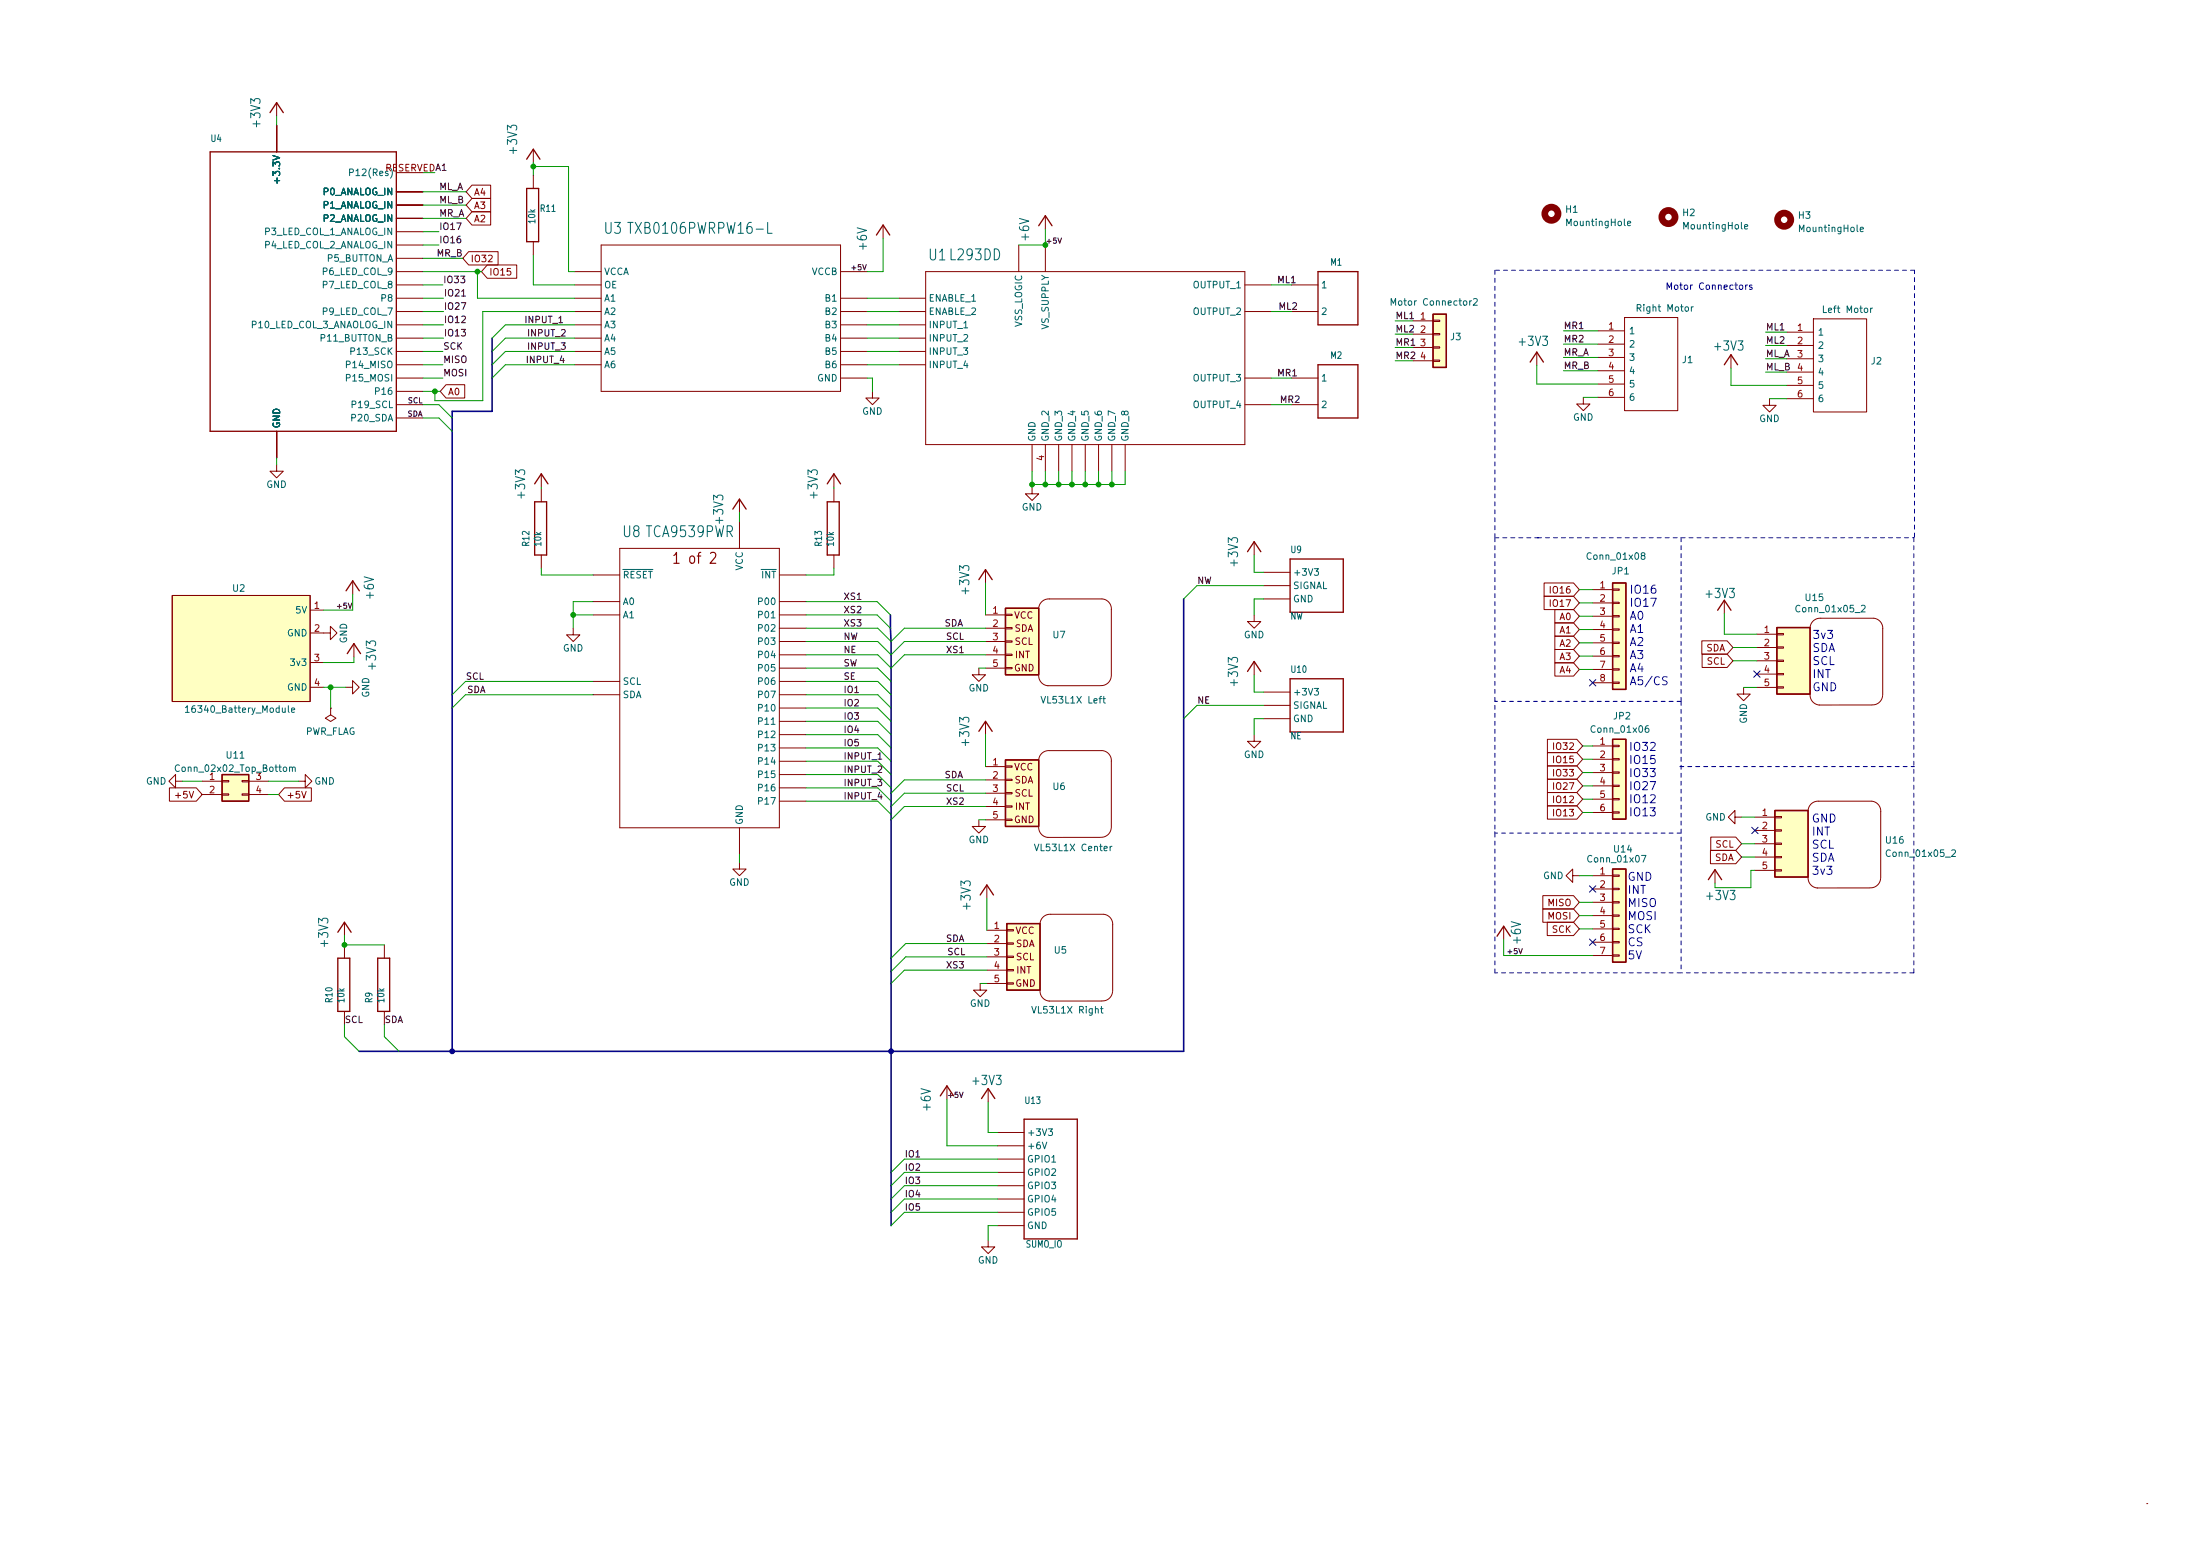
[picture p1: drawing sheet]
<svg xmlns="http://www.w3.org/2000/svg" width="420mm" height="297mm" viewBox="0 0 420 297" stroke-linecap="round" stroke-linejoin="round" font-family="sans-serif">
<g fill="none" stroke="#840000" stroke-width=".19">
<path d="M52.8 19.6v2.5M52.8 23.9v5.1M75.7 36.6h5.1M75.7 39.2h5.1M75.8 33h5.1M90.1 35.3h3.6v2.6h-3.6l-1.1-1.3zM90.1 37.9h3.6v2.5h-3.6l-1.1-1.2zM101.9 28.5v2.5M101.9 33.4v2.6M75.7 54.4h5.1M75.7 59.5h5.1M75.7 46.8h5.1"/>
<path d="M75.7 56.9h5.1M75.7 51.9h5.1M75.7 41.7h5.1M75.7 44.2h5.1M75.7 49.3h5.1M89.5 48h5.6v2.6h-5.6l-1.1-1.3zM90.1 40.4h3.6v2.6h-3.6l-1.1-1.3zM93.1 50.6h5.6v2.5h-5.6l-1.2-1.2zM101.9 46.1v2.6M109.7 54.4h5.1M109.7 59.5h5.1M109.7 56.9h5.1"/>
<path d="M109.7 51.9h5.1M114.8 46.8h45.7v27.9h-45.7zM160.5 59.5h5.1M160.5 56.9h5.1M160.5 51.9h5.1M168.7 43v2.5M171.7 59.5h5.1M171.7 56.9h5.1M176.8 51.9h60.9v33h-60.9zM194.6 46.8v5.1M199.6 41.2v2.5M199.6 46.8v5.1"/>
<path d="M237.7 54.4h5.1M237.7 59.5h5.1M246.6 54.4h5.1M246.6 59.5h5.1M75.7 72.2h5.1M75.7 77.3h5.1M75.7 74.7h5.1M75.7 69.6h5.1M75.7 67.1h5.1M75.7 64.6h5.1M75.7 62h5.1M75.7 79.8h5.1"/>
<path d="M85.2 73.4h3.6v2.6h-3.6l-1.1-1.3zM109.7 69.6h5.1M109.7 67.1h5.1M109.7 64.6h5.1M109.7 62h5.1M160.5 72.2h5.1M160.5 69.6h5.1M160.5 67.1h5.1M160.5 64.6h5.1M160.5 62h5.1M166.6 74.7v1.3h1.3l-1.3 1.3-1.2-1.3h1.2M171.7 69.6h5.1"/>
<path d="M171.7 67.1h5.1M171.7 64.6h5.1M171.7 62h5.1M237.7 72.2h5.1M237.7 77.3h5.1M246.6 72.2h5.1M246.6 77.3h5.1M269.9 61.3h3.8M269.9 63.8h3.8M269.9 66.3h3.8M269.9 68.9h3.8M273.7 68.7h1.3v.3h-1.3z"/>
<path d="M273.7 66.2h1.3v.3h-1.3zM273.7 63.7h1.3v.2h-1.3zM273.7 61.1h1.3v.3h-1.3zM293.5 67.2v2.6M302.4 75.9v1.2h1.3l-1.3 1.3-1.3-1.3h1.3M305.2 63.2h5.1M305.2 65.7h5.1M305.2 68.2h5.1M305.2 70.8h5.1M305.2 73.3h5.1M305.2 75.9h5.1M310.3 60.6h10.1v17.8h-10.1z"/>
<path d="M330.6 67.7v2.6M337.9 76.1v1.3h1.3l-1.3 1.2-1.2-1.2h1.2M341.2 63.4h5.1M341.2 65.9h5.1M341.2 68.5h5.1M341.2 71h5.1M341.2 73.6h5.1M341.2 76.1h5.1M346.3 60.9h10.2v17.7h-10.2zM52.8 88.7v1.3h1.3l-1.3 1.2-1.2-1.2h1.2M52.8 82.3v5.1M103.4 90.5v2.5"/>
<path d="M103.4 93.3v2.5M141.2 95.3v2.5M141.2 99.6v5.1M159.3 90.5v2.5M159.3 93.3v2.5M197.1 93v1.3h1.3l-1.3 1.2-1.3-1.2h1.3M197.1 84.9v5.1M199.6 84.9v5.1M202.2 84.9v5.1M204.7 84.9v5.1M207.3 84.9v5.1M209.8 84.9v5.1"/>
<path d="M212.3 84.9v5.1M214.9 84.9v5.1M32.9 113.7h26.3v20.2h-26.3zM59.3 116.5h2.5M67.4 110.9v2.5M103.4 106v2.5M109.5 119.9v1.3h1.2l-1.2 1.3-1.3-1.3h1.3M113.3 117.4h5.1M113.3 109.8h5.1M113.3 114.8h5.1M118.4 104.7h30.4v53.3h-30.4zM148.8 117.4h5.1"/>
<path d="M148.8 119.9h5.1M148.8 109.8h5.1M148.8 114.8h5.1M159.3 106v2.5M188.2 108.7v2.6M188.2 117.4h3.8M188.2 119.9h3.8M192 119.8h1.3v.3h-1.3zM192 117.3h1.3v.2h-1.3zM198.4 116.1a1.91 1.91 0 0 1 2-1.8h10a1.9 1.9 0 0 1 1.8 2.1M212.2 116.3v12.7M239.5 117.4v1.3h1.3l-1.3 1.2-1.2-1.2h1.2"/>
<path d="M239.5 103.4v2.6M241.3 109.3h5.1M241.3 114.3h5.1M241.3 111.8h5.1M294.9 113.8h5.6l1.1 1.3-1.1 1.3h-5.6zM294.9 111.3h5.6l1.1 1.3-1.1 1.2h-5.6zM296.9 116.4h3.6l1.1 1.2-1.1 1.3h-3.6zM296.9 118.9h3.6l1.1 1.3-1.1 1.2h-3.6zM304.2 112.6h3.8M304.2 115.1h3.8M304.2 117.6h3.8M308 117.5h1.2v.3h-1.2z"/>
<path d="M308 115h1.2v.2h-1.2zM308 112.4h1.2v.3h-1.2zM329.3 114.6v2.5M357.8 118h-10.1a1.91 1.91 0 0 0-2 1.8M357.8 118a1.92 1.92 0 0 1 1.8 2M59.3 126.5h2.5M59.3 120.8h3.8v-1.2l1.3 1.2-1.3 1.3v-1.3M59.3 131.2h2.5M63.1 135.2v1.3l1.1 .6-1.1 .6-1-.6 1-.6M63.1 135.2h.1M66.1 131.2h1.2v-1.3l1.3 1.3-1.3 1.3v-1.3M67.6 122.9v2.5"/>
<path d="M113.3 130.1h5.1M113.3 132.6h5.1M148.8 122.5h5.1M148.8 125h5.1M148.8 127.5h5.1M148.8 130.1h5.1M148.8 132.6h5.1M148.8 135.2h5.1M148.8 137.7h5.1M186.9 127.5v1.3h1.3l-1.3 1.3-1.2-1.3h1.2M188.2 137.7v2.5M188.2 122.5h3.8"/>
<path d="M188.2 125h3.8M188.2 127.5h3.8M192 127.4h1.3v.3h-1.3zM192 124.9h1.3v.2h-1.3zM192 122.3h1.3v.3h-1.3zM198.4 128.9a1.91 1.91 0 0 0 1.8 2M210.1 130.9h-10M212.2 129.1a1.91 1.91 0 0 1-2 1.8M239.5 126.3v2.5M241.3 132.1h5.1M241.3 137.2h5.1M241.3 134.7h5.1"/>
<path d="M296.9 121.4h3.6l1.1 1.3-1.1 1.3h-3.6zM296.9 124h3.6l1.1 1.3-1.1 1.2h-3.6zM296.9 126.5h3.6l1.1 1.3-1.1 1.3h-3.6zM304.2 120.2h3.8M304.2 122.7h3.8M304.2 125.3h3.8M304.2 127.8h3.8M304.2 130.3h3.8M308 130.2h1.2v.3h-1.2zM308 127.7h1.2v.2h-1.2zM308 125.1h1.2v.3h-1.2zM308 122.6h1.2v.2h-1.2z"/>
<path d="M308 120.1h1.2v.2h-1.2zM325 122.3h4.8l1.2 1.3-1.2 1.3h-4.8zM325.1 124.9h4.7l1.2 1.2-1.2 1.3h-4.7zM333 131.2v1.3h1.3l-1.3 1.3-1.3-1.3h1.3M335.5 121.1h3.8M335.5 123.6h3.8M335.5 126.1h3.8M335.5 128.7h3.8M335.5 131.2h3.8M339.3 131.1h1.3v.3h-1.3zM339.3 128.6h1.3v.2h-1.3zM339.3 126h1.3v.3h-1.3z"/>
<path d="M339.3 123.5h1.3v.2h-1.3zM339.3 120.9h1.3v.3h-1.3zM345.7 132.6a1.92 1.92 0 0 0 1.8 2M357.5 134.6h-10.1M359.5 132.8a1.92 1.92 0 0 1-2 1.8M359.6 120v12.7M32.4 150.4h5.1l1.1 1.3-1.1 1.2h-5.1zM33.5 149.1v-1.2l-1.2 1.2 1.2 1.3v-1.3h1.3M38.6 149.1h3.8M38.6 151.7h3.8M42.4 151.5h1.3v.3h-1.3zM42.4 149h1.3v.3h-1.3z"/>
<path d="M46.2 151.5h1.3v.3h-1.3zM46.2 149h1.3v.3h-1.3zM47.5 149.1h3.8M47.5 151.7h3.8M54.3 150.4h5.2v2.5h-5.2l-1.1-1.2zM57 149.1h1.3v-1.2l1.3 1.2-1.3 1.3v-1.3M57.6 151.1l.4 1.2 .5-1.2M141.2 158v5.1M148.8 152.9h5.1M148.8 140.2h5.1M148.8 142.8h5.1M148.8 145.3h5.1"/>
<path d="M148.8 147.9h5.1M148.8 150.4h5.1M186.9 156.5v1.3h1.3l-1.3 1.2-1.2-1.2h1.2M188.2 146.3h3.8M188.2 148.9h3.8M188.2 151.4h3.8M188.2 154h3.8M188.2 156.5h3.8M192 156.4h1.3v.2h-1.3zM192 153.8h1.3v.3h-1.3zM192 151.3h1.3v.2h-1.3zM192 148.8h1.3v.2h-1.3z"/>
<path d="M192 146.2h1.3v.3h-1.3zM198.4 157.8a1.91 1.91 0 0 0 1.8 2.1M198.4 145.1a1.91 1.91 0 0 1 2-1.8h10a1.9 1.9 0 0 1 1.8 2M210.1 159.9h-10M212.2 158.1a1.91 1.91 0 0 1-2 1.7M212.2 145.3v12.7M239.5 140.2v1.3h1.3l-1.3 1.3-1.2-1.3h1.2M295.5 148.8h5.6l1.2 1.2-1.2 1.3h-5.6zM295.5 146.2h5.6l1.2 1.3-1.2 1.3h-5.6zM295.5 141.1h5.6l1.2 1.3-1.2 1.3h-5.6zM295.5 143.7h5.6l1.2 1.2-1.2 1.3h-5.6zM295.5 153.8h5.6l1.2 1.3-1.2 1.3h-5.6z"/>
<path d="M295.5 151.3h5.6l1.2 1.3-1.2 1.2h-5.6zM304.2 142.4h3.8M304.2 144.9h3.8M304.2 147.5h3.8M304.2 150h3.8M304.2 152.6h3.8M304.2 155.1h3.8M308 155h1.2v.2h-1.2zM308 152.4h1.2v.3h-1.2zM308 149.9h1.2v.3h-1.2zM308 147.4h1.2v.2h-1.2zM308 144.8h1.2v.3h-1.2z"/>
<path d="M308 142.3h1.2v.2h-1.2zM326.7 159.8h4.8l1.1 1.3-1.1 1.2h-4.8zM331.3 156v-1.3l-1.2 1.3 1.2 1.3v-1.3h1.3M335.2 156h3.8M335.2 158.5h3.8M339 158.4h1.2v.3h-1.2zM339 155.9h1.2v.2h-1.2zM357.4 152.9h-10.1a1.91 1.91 0 0 0-2 1.8M357.4 152.9a1.92 1.92 0 0 1 1.8 2.1M359.2 154.9v12.7M65.8 176.1v2.5M141.2 164.6v1.3h1.3l-1.3 1.3-1.2-1.3h1.2"/>
<path d="M188.5 177.6h3.8M188.5 168.9v2.6M192.3 180h1.2v.2h-1.2zM192.3 177.5h1.2v.2h-1.2zM210.7 174.5h-10a1.91 1.91 0 0 0-2.1 1.8M210.7 174.5a1.91 1.91 0 0 1 1.8 2.1M212.5 176.5v12.7M287.2 176.8v2.6M294.6 173.5h5.9l1.1 1.3-1.1 1.3h-5.9zM294.6 171h5.9l1.1 1.2-1.1 1.3h-5.9zM295.5 176.1h5l1.1 1.2-1.1 1.3h-5zM300.4 167.2v-1.3l-1.3 1.3 1.3 1.2v-1.2h1.2"/>
<path d="M304.2 167.2h3.8M304.2 169.7h3.8M304.2 172.2h3.8M304.2 174.8h3.8M304.2 177.3h3.8M304.2 179.9h3.8M308 179.7h1.2v.3h-1.2zM308 177.2h1.2v.3h-1.2zM308 174.7h1.2v.2h-1.2zM308 172.1h1.2v.3h-1.2zM308 169.6h1.2v.2h-1.2zM308 167h1.2v.3h-1.2z"/>
<path d="M326.7 162.3h4.8l1.1 1.3-1.1 1.3h-4.8zM327.5 166v2.6M335.2 161.1h3.8M335.2 163.6h3.8M335.2 166.2h3.8M339 166h1.2v.3h-1.2zM339 163.5h1.2v.2h-1.2zM339 160.9h1.2v.3h-1.2zM345.3 167.5a1.92 1.92 0 0 0 1.8 2M357.1 169.5h-10.1M359.2 167.7a1.92 1.92 0 0 1-2.1 1.8M65.8 180.4v2.5"/>
<path d="M65.8 193.1v2.5M73.4 180.4v2.5M73.4 193.1v2.5M187.2 187.7v1.3h1.3l-1.3 1.3-1.3-1.3h1.3M188.5 180.1h3.8M188.5 182.7h3.8M188.5 185.2h3.8M188.5 187.7h3.8M192.3 187.6h1.2v.3h-1.2zM192.3 185.1h1.2v.2h-1.2zM192.3 182.5h1.2v.3h-1.2zM198.6 189.1a1.91 1.91 0 0 0 1.8 2"/>
<path d="M210.4 191.1h-10M212.5 189.3a1.91 1.91 0 0 1-2.1 1.8M304.2 182.4h3.8M308 182.3h1.2v.2h-1.2zM180.8 207.3v2.5M188.7 207.8v2.5M190.5 216.2h5.1M190.5 218.7h5.1M188.7 236.8v1.2h1.3l-1.3 1.3-1.2-1.3h1.2M190.5 234h5.1M190.5 221.3h5.1M190.5 223.8h5.1"/>
<path d="M190.5 226.4h5.1M190.5 228.9h5.1M190.5 231.4h5.1M410 287h.1"/>
</g>
<g fill="none" stroke="#840000" stroke-width=".25">
<path d="M40.1 29h35.6v53.3h-35.6zM51.6 21.5l1.2-1.9 1.3 1.9M100.6 36h2.3v10.1h-2.3zM100.6 30.4l1.3-1.9 1.2 1.9M167.4 44.9l1.3-1.9 1.2 1.9M198.4 43.1l1.2-1.9 1.3 1.9M251.7 51.9h7.6v10.1h-7.6zM273.7 60h2.5v10.1h-2.5zM251.7 69.6h7.6v10.2h-7.6zM292.2 69.1l1.3-1.9 1.3 1.9M329.3 69.6l1.3-1.9 1.3 1.9M102.1 92.4l1.3-1.9 1.2 1.9"/>
<path d="M102.1 95.8h2.3v10.2h-2.3zM140 97.2l1.2-1.9 1.3 1.9M158 92.4l1.3-1.9 1.2 1.9M158 95.8h2.3v10.2h-2.3zM66.1 112.8l1.3-1.9 1.2 1.9M186.9 110.7l1.3-2 1.3 2M192 116.1h6.4v12.7h-6.4zM238.3 105.3l1.2-1.9 1.3 1.9M246.4 106.7h10.1v10.2h-10.1zM308 111.3h2.5v20.3h-2.5zM328 116.5l1.3-1.9 1.3 1.9M339.3 119.8h6.4v12.7h-6.4z"/>
<path d="M66.3 124.8l1.3-1.9 1.3 1.9M186.9 139.6l1.3-1.9 1.3 1.9M238.3 128.2l1.2-1.9 1.3 1.9M246.4 129.6h10.1v10.1h-10.1zM42.4 147.9h5.1v5h-5.1zM192 145.1h6.4v12.7h-6.4zM308 141.1h2.5v15.3h-2.5zM339 154.7h6.3v12.7h-6.3zM64.5 178l1.3-1.9 1.3 1.9M187.2 170.9l1.3-2 1.2 2M192.3 176.3h6.3v12.7h-6.3zM285.9 178.7l1.3-1.9 1.2 1.9"/>
<path d="M308 165.9h2.5v17.8h-2.5zM326.3 167.9l1.2-1.9 1.3 1.9M64.5 182.9h2.3v10.2h-2.3zM72.1 182.9h2.3v10.2h-2.3zM179.6 209.2l1.2-1.9 1.3 1.9M187.5 209.7l1.2-1.9 1.3 1.9M195.6 213.7h10.1v22.8h-10.1z"/>
</g>
<g fill="none" stroke="#840000" stroke-width="1.3">
<circle cx="296.3" cy="40.8" r="1.27"/>
<circle cx="318.6" cy="41.4" r="1.27"/>
<circle cx="340.7" cy="41.9" r="1.27"/>
</g>
<g fill="none" stroke="#006464" stroke-width=".19">
<path d="M52.9 34v1M66.8 32.9h.6l.1-.2-.1-.3-.6-.1v1.2M119.9 42.5h1M146.6 42.5v2h.9M265.7 58.3v-1.3l.4 .9 .4-.9v1.3M281 57.4l-.3 .3M281.4 57.1l.5-.1 .2 .4-.8 .9h.8M310.8 42.7l.6-.2v-.2l-.4-.1-.2 .2 .1 .6h.5M323 58.6v.8M323.4 58.6l-.4 .2M333.2 43.3l.6-.1-.1-.3h-.3l-.2 .2v.6h.5M355.3 43.8l.6-.1-.1-.3h-.3l-.2 .2v.6h.5"/>
<path d="M357.2 58.8v.9M357.6 58.8l-.4 .3M251 108.6h.8l-.4 .4 .3 .2v.5l-.1 .1-.6-.1M313.7 106.1l-.3-.3 .1-.2 .2-.1 .3 .1 .1 .3-.5 .2-.2 .2v.2l.3 .3 .3-.1 .2-.2-.1-.3-.2-.1M355.5 115.7l.5-.2 .2 .4-.8 .9h.8M35.4 135.1l.4-.4v1.3M35.4 136h.7M55.1 134.7v1.1l.2 .2M55.7 135.6l.6-.2-.1-.2-.3-.1-.2 .2v.6h.5M210.6 133.4h.5M210.8 132.9v1.1l.3 .2M251 131.4h.8l-.4 .5 .3 .1v.6l-.1 .1-.6-.1"/>
<path d="M314.8 138.5l-.4 .1-.1 .2-.1 .8 .2 .2 .5-.1v-.4l-.1-.2-.4-.1-.2 .3M34.3 146.1a.6 .6 0 0 0-.9 .5 .6 .6 0 0 0 .6 .7l.3-.1M55.3 146.6l.2-.2 .3 .1v.8M55.3 146.4v.9M55.8 146.6l.2-.2 .3 .1 .1 .8M197.6 161.1l.4 1.3 .4-1.3M212 161.6v.8M212.4 161.6l-.4 .2M313.5 163.3h.8l-.5 1.3M372.7 162.4l.5-.2 .3 .4-.8 .9h.8M210.2 192.6h.5M210.4 192.1v1.1l.3 .2"/>
<path d="M199.1 218l.4 1.3 .4-1.3M200.2 215.5h.8l-.4 .5 .3 .1v.5l-.1 .2-.6-.2"/>
</g>
<g fill="#ffffc2" stroke="#ffffc2" stroke-width=".19">
<path d="M308 141.1h2.5v15.3h-2.5z"/>
<path d="M308 165.9h2.5v17.8h-2.5z"/>
<path d="M308 111.3h2.5v20.3h-2.5z"/>
<path d="M339 154.7h6.3v12.7h-6.3z"/>
<path d="M273.7 60h2.5v10.1h-2.5z"/>
<path d="M192 145.1h6.4v12.7h-6.4z"/>
<path d="M192.3 176.3h6.3v12.7h-6.3z"/>
<path d="M339.3 119.8h6.4v12.7h-6.4z"/>
<path d="M192 116.1h6.4v12.7h-6.4z"/>
<path d="M42.4 147.9h5.1v5h-5.1z"/>
<path d="M32.9 113.7h26.3v20.2h-26.3z"/>
</g>
<path d="M128.7 106l.5-.6v2.1M128.7 107.5h1M135.7 105.6l.2-.2h.5l.2 .2 .1 .4-.1 .3-1 1.2h1.1" fill="none" stroke="#840000" stroke-width=".22"/>
<path d="M88.2 56.5h.7M202 45.4l.4 1 .3-1M290.1 181.1l.3 1 .3-1M183.2 208.5l.4 1 .3-1" fill="none" stroke="#0f0f0f" stroke-width=".19"/>
<path d="M332.2 54.5l.2-.1 .4 .1v.5l-.1 .2-.3 .1-.2-.2zM333.4 54.4v.9M333.7 54.4l-.3 .2M334.6 54.5l-.3-.1-.2 .2 .1 .2 .4 .1v.3h-.5M318.4 129.3l-.6-.1-.3 .3 .1 .3 .7 .3v.5l-.2 .1h-.6" fill="none" stroke="#0000c2" stroke-width=".19"/>
<g fill="none" stroke="#0000c2" stroke-width=".19" stroke-dasharray=".8 .8">
<path d="M285.5 51.6v50.9M365.6 51.6h-80.1M285.5 102.7h8.4M293.6 102.7h27.5M321.1 102.7v31.2M321.1 102.7h44.4M365.5 102.7v83M365.6 102.5v-50.9M285.5 133.9v-31.2M321.1 133.9v51.8M321.1 133.9h-35.6M285.5 159v-.2"/>
<path d="M320.8 146.3h44.8M321.1 159h-35.6M285.5 185.7v-51.9M321.1 185.7h-35.6M365.5 185.7h-44.3"/>
</g>
<path d="M94 64.6v13.9h-7.6v122.2M170.1 117.4l.1 5.1v111.5M226.1 114.3v86.4h-157.5" fill="none" stroke="#000084" stroke-width=".3"/>
<g fill="none" stroke="#009600" stroke-width=".19">
<path d="M52.8 22.1v1.8M80.8 39.2h8.2M80.8 36.6h8.2M101.9 31.8h6.7v20.1h1.1M101.9 31v2.4M80.8 41.7h8.2M80.8 51.9h11.1M80.8 54.4h3.8M80.8 49.3h7.6M80.8 46.8h3M80.8 44.2h3M80.8 56.9h3.9"/>
<path d="M80.8 59.5h3.9M91.2 51.9v5h18.5M101.9 48.7v5.7h7.8M109.7 59.5h-17.5v17h-9.1v-1.8M165.6 56.9h6.1M165.6 59.5h6.1M168.7 45.5v6.4h-3.1M199.6 43.7v3.1h-5M242.8 54.4h3.8M242.8 59.5h3.8M80.8 72.2h3.8M80.8 74.7h3.3"/>
<path d="M80.8 69.6h3.8M80.8 64.6h3.9M80.8 67.1h3.8M80.8 79.8h3l2.6 2.5M80.8 77.3h3l2.6 2.5M80.8 62h3.9M109.7 69.6h-13.2l-2.5 2.6M109.7 64.6h-13.2l-2.5 2.5M109.7 67.1h-13.2l-2.5 2.5M109.7 62h-13.2l-2.5 2.6M165.6 72.2h1v2.5M165.6 69.6h6.1"/>
<path d="M165.6 64.6h6.1M165.6 67.1h6.1M165.6 62h6.1M242.8 72.2h3.8M242.8 77.3h3.8M266.4 68.9h3.5M266.4 61.3h3.5M266.4 66.3h3.5M266.4 63.8h3.5M293.5 69.8v3.5h11.7M298.6 63.2h6.6M298.6 65.7h6.6"/>
<path d="M298.6 68.2h6.6M298.6 70.8h6.6M302.4 75.9h2.8M330.6 70.3v3.3h10.6M337.2 63.4h4M337.2 68.5h4M337.2 71h4M337.2 65.9h4M337.9 76.1h3.3M52.8 87.4v1.3M103.4 93v.3M141.2 97.8v1.8"/>
<path d="M159.3 93v.3M197.1 90v3M199.6 90v2.5M202.2 90v2.5M204.7 90v2.5M207.3 90v2.5M209.8 90v2.5M212.3 90v2.5M214.9 90v2.5h-17.8M67.4 113.4v3.1h-5.6M103.4 108.5v1.3h9.9M109.5 117.4h3.8"/>
<path d="M113.3 114.8h-3.8v5.1M153.9 119.9h13.7l2.6 2.6 2.5-2.6h15.5M153.9 117.4h13.6l2.6 2.5M153.9 114.8h13.6l2.6 2.6M159.3 108.5v1.3h-5.4M188.2 111.3v6.1M239.5 106v3.3h1.8M241.3 114.3h-1.8v3.1M241.3 111.8h-12.7l-2.5 2.5M301.6 112.6h2.6M301.6 117.6h2.6M301.6 115.1h2.6"/>
<path d="M329.3 117.1v4h6.2M61.8 131.2h4.3M63.1 131.2v4M67.6 125.4v1.1h-5.8M113.3 132.6h-24.4l-2.5 2.6M113.3 130.1h-24.4l-2.5 2.5M153.9 122.5h13.7l2.6 2.5 2.5-2.5h15.5M153.9 127.5h13.7l2.6 2.6M153.9 125h13.7l2.6 2.5 2.5-2.5h15.5M153.9 137.7h13.7l2.6 2.5M153.9 132.6h13.7l2.6 2.6M153.9 135.2h13.7l2.6 2.5"/>
<path d="M153.9 130.1h13.7l2.6 2.5M186.9 127.5h1.3M239.5 128.8v3.3h1.8M241.3 137.2h-1.8v3M241.3 134.7h-12.7l-2.5 2.5M301.6 120.2h2.6M301.6 127.8h2.6M301.6 125.3h2.6M301.6 122.7h2.6M331 123.6h4.5M331 126.1h4.5M333 131.2h2.5"/>
<path d="M34.8 149.1h3.8M51.3 149.1h5.7M51.3 151.7h1.9M153.9 145.3h13.7l2.6 2.6M153.9 147.9h13.7l2.6 2.5M153.9 140.2h13.7l2.6 2.6M153.9 142.8h13.7l2.6 2.5M153.9 150.4h13.7l2.6 2.5M153.9 152.9h13.7l2.6 2.6M186.9 156.5h1.3M188.2 140.2v6.1M188.2 151.4h-15.5l-2.5 2.6"/>
<path d="M188.2 148.9h-15.5l-2.5 2.5M188.2 154h-15.5l-2.5 2.5M302.3 152.6h1.9M302.3 150h1.9M302.3 155.1h1.9M302.3 147.5h1.9M302.3 144.9h1.9M302.3 142.4h1.9M332.6 156h2.6M65.8 178.6v1.8h7.6M141.2 163.1v1.5M188.5 171.5v6.1"/>
<path d="M287.2 179.4v3h17M301.6 167.2h2.6M301.6 174.8h2.6M301.6 177.3h2.6M301.6 172.2h2.6M332.6 163.6h2.6M332.6 161.1h2.6M335.2 166.2h-.8v3.3h-6.9v-.9M65.8 195.6v2.3l2.8 2.8M73.4 195.6v2.3l2.8 2.8M187.2 187.7h1.3M188.5 182.7h-15.5l-2.8 2.8"/>
<path d="M188.5 185.2h-15.8l-2.5 2.5M188.5 180.1h-15.5l-2.8 2.8M180.8 209.8v8.9h9.7M188.7 210.3v5.9h1.8M190.5 234h-1.8v2.8M190.5 221.3h-17.8l-2.5 2.5M190.5 223.8h-17.8l-2.5 2.6M190.5 226.4h-17.8l-2.5 2.5M190.5 228.9h-17.8l-2.5 2.5M190.5 231.4h-17.8l-2.5 2.6"/>
</g>
<path d="M303.6 129.7l1.2 1.2M304.8 129.7l-1.2 1.2M334.9 128.1l1.2 1.2M336.1 128.1l-1.2 1.2M334.5 157.9l1.3 1.2M335.8 157.9l-1.3 1.2M303.6 169.1l1.2 1.2M303.6 179.3l1.2 1.2M304.8 169.1l-1.2 1.2M304.8 179.3l-1.2 1.2" fill="none" stroke="#000084" stroke-width=".19"/>
<g fill="#009600" stroke="#009600" stroke-width=".19">
<circle cx="204.7" cy="92.5" r=".46"/>
<circle cx="209.8" cy="92.5" r=".46"/>
<circle cx="212.3" cy="92.5" r=".46"/>
<circle cx="202.2" cy="92.5" r=".46"/>
<circle cx="207.3" cy="92.5" r=".46"/>
<circle cx="199.6" cy="46.8" r=".46"/>
<circle cx="101.9" cy="31.8" r=".46"/>
<circle cx="199.6" cy="92.5" r=".46"/>
<circle cx="197.1" cy="92.5" r=".46"/>
<circle cx="109.5" cy="117.4" r=".46"/>
<circle cx="65.8" cy="180.4" r=".46"/>
<circle cx="63.1" cy="131.2" r=".46"/>
<circle cx="83.1" cy="74.7" r=".46"/>
<circle cx="91.2" cy="51.9" r=".46"/>
</g>
<g fill="#000084" stroke="#000084" stroke-width=".19">
<circle cx="86.4" cy="200.7" r=".46"/>
<circle cx="170.2" cy="200.7" r=".46"/>
</g>
<g font-size="2.9" fill="#006464">
<text x="115.5" y="44.6">U3</text>
<text x="121.1" y="44.6">TXB0106PWRPW16-L</text>
<text x="177.4" y="49.7">U1 L293DD</text>
<text x="119" y="102.6">U8 TCA9539PWR</text>
</g>
<text font-size="2.9" fill="#840000" x="129.5" y="107.6">1 of 2</text>
<g font-size="2.5" fill="#006464">
<text x="49.7" y="24" transform="rotate(-90 49.7 24)">+3V3</text>
<text x="98.8" y="29.1" transform="rotate(-90 98.8 29.1)">+3V3</text>
<text x="165.6" y="47.5" transform="rotate(-90 165.6 47.5)">+6V</text>
<text x="196.6" y="45.8" transform="rotate(-90 196.6 45.8)">+6V</text>
<text x="290.3" y="66">+3V3</text>
<text x="327.7" y="66.9">+3V3</text>
<text x="100.3" y="94.9" transform="rotate(-90 100.3 94.9)">+3V3</text>
<text x="156.2" y="94.9" transform="rotate(-90 156.2 94.9)">+3V3</text>
<text x="138.1" y="99.7" transform="rotate(-90 138.1 99.7)">+3V3</text>
<text x="236.4" y="107.9" transform="rotate(-90 236.4 107.9)">+3V3</text>
<text x="185.1" y="113.2" transform="rotate(-90 185.1 113.2)">+3V3</text>
<text x="71.4" y="114.2" transform="rotate(-90 71.4 114.2)">+6V</text>
<text x="326" y="114.2">+3V3</text>
<text x="71.8" y="127.6" transform="rotate(-90 71.8 127.6)">+3V3</text>
<text x="236.4" y="130.7" transform="rotate(-90 236.4 130.7)">+3V3</text>
<text x="185.1" y="142.2" transform="rotate(-90 185.1 142.2)">+3V3</text>
<text x="185.4" y="173.4" transform="rotate(-90 185.4 173.4)">+3V3</text>
<text x="326.1" y="171.8">+3V3</text>
<text x="62.7" y="180.5" transform="rotate(-90 62.7 180.5)">+3V3</text>
<text x="290.5" y="180" transform="rotate(-90 290.5 180)">+6V</text>
<text x="186" y="207.1">+3V3</text>
<text x="177.8" y="211.9" transform="rotate(-90 177.8 211.9)">+6V</text>
</g>
<g font-size="2.2" fill="#0000c2">
<text x="311.1" y="113.3">IO16</text>
<text x="311.1" y="115.8">IO17</text>
<text x="311.1" y="118.3">A0</text>
<text x="311.1" y="120.8">A1</text>
<text x="311.1" y="123.3">A2</text>
<text x="311.1" y="125.8">A3</text>
<text x="346.1" y="122">3v3</text>
<text x="346.1" y="124.5">SDA</text>
<text x="311.1" y="128.3">A4</text>
<text x="311.1" y="130.8">A5/CS</text>
<text x="346.1" y="127">SCL</text>
<text x="346.1" y="129.4">INT</text>
<text x="346.1" y="131.9">GND</text>
<text x="311" y="143.3">IO32</text>
<text x="311" y="145.8">IO15</text>
<text x="311" y="148.3">IO33</text>
<text x="311" y="150.8">IO27</text>
<text x="311" y="153.3">IO12</text>
<text x="311" y="155.8">IO13</text>
<text x="345.9" y="157">GND</text>
<text x="345.9" y="159.5">INT</text>
<text x="345.9" y="162">SCL</text>
<text x="345.9" y="164.5">SDA</text>
<text x="345.9" y="167">3v3</text>
<text x="310.8" y="168.2">GND</text>
<text x="310.8" y="170.6">INT</text>
<text x="310.8" y="173.1">MISO</text>
<text x="310.8" y="175.6">MOSI</text>
<text x="310.8" y="178.1">SCK</text>
<text x="310.8" y="180.6">CS</text>
<text x="310.8" y="183.1">5V</text>
</g>
<g font-size="1.8" fill="#006464">
<text x="40.3" y="27.1">U4</text>
<text x="53.5" y="34.2" transform="rotate(-90 53.5 34.2)">+3.3V</text>
<text x="61.6" y="37.2">P0_ANALOG_IN</text>
<text x="61.6" y="39.8">P1_ANALOG_IN</text>
<text x="103.3" y="40.4">R11</text>
<text x="299" y="40.6">H1</text>
<text x="321.4" y="41.2">H2</text>
<text x="343.5" y="41.7">H3</text>
<text x="50.4" y="44.9">P3_LED_COL_1_ANALOG_IN</text>
<text x="50.4" y="47.4">P4_LED_COL_2_ANALOG_IN</text>
<text x="61.6" y="42.3">P2_ANALOG_IN</text>
<text x="102.2" y="42.6" transform="rotate(-90 102.2 42.6)">10k</text>
<text x="299.4" y="43.1">MountingHole</text>
<text x="321.7" y="43.8">MountingHole</text>
<text x="343.8" y="44.3">MountingHole</text>
<text x="61.8" y="52.5">P6_LED_COL_9</text>
<text x="62.4" y="49.9">P5_BUTTON_A</text>
<text x="115.3" y="52.5">VCCA</text>
<text x="155" y="52.5">VCCB</text>
<text x="254.2" y="50.7">M1</text>
<text x="61.8" y="55">P7_LED_COL_8</text>
<text x="73" y="57.6">P8</text>
<text x="115.3" y="57.6">A1</text>
<text x="115.3" y="55">OE</text>
<text x="157.8" y="57.6">B1</text>
<text x="177.3" y="57.6">ENABLE_1</text>
<text x="228" y="55">OUTPUT_1</text>
<text x="252.2" y="55">1</text>
<text x="266.3" y="58.3">Motor Connector2</text>
<text x="313" y="59.5">Right Motor</text>
<text x="348.5" y="59.7">Left Motor</text>
<text x="48.1" y="62.6">P10_LED_COL_3_ANAOLOG_IN</text>
<text x="61.4" y="65.2">P11_BUTTON_B</text>
<text x="61.8" y="60.1">P9_LED_COL_7</text>
<text x="115.3" y="60.1">A2</text>
<text x="115.3" y="62.6">A3</text>
<text x="115.3" y="65.2">A4</text>
<text x="157.8" y="65.2">B4</text>
<text x="157.8" y="62.6">B3</text>
<text x="157.8" y="60.1">B2</text>
<text x="177.3" y="60.1">ENABLE_2</text>
<text x="177.3" y="62.6">INPUT_1</text>
<text x="177.3" y="65.2">INPUT_2</text>
<text x="195.2" y="62.5" transform="rotate(-90 195.2 62.5)">VSS_LOGIC</text>
<text x="200.3" y="62.8" transform="rotate(-90 200.3 62.8)">VS_SUPPLY</text>
<text x="228" y="60.1">OUTPUT_2</text>
<text x="252.2" y="60.1">2</text>
<text x="277" y="64.9">J3</text>
<text x="311" y="63.8">1</text>
<text x="347.1" y="64">1</text>
<text x="66.5" y="70.3">P14_MISO</text>
<text x="67.3" y="67.7">P13_SCK</text>
<text x="115.3" y="67.7">A5</text>
<text x="115.3" y="70.3">A6</text>
<text x="157.8" y="70.3">B6</text>
<text x="157.8" y="67.7">B5</text>
<text x="177.3" y="67.7">INPUT_3</text>
<text x="177.3" y="70.3">INPUT_4</text>
<text x="254.2" y="68.5">M2</text>
<text x="311" y="66.3">2</text>
<text x="311" y="68.9">3</text>
<text x="311" y="71.4">4</text>
<text x="321.3" y="69.3">J1</text>
<text x="347.1" y="66.6">2</text>
<text x="347.1" y="69.1">3</text>
<text x="347.1" y="71.7">4</text>
<text x="357.4" y="69.6">J2</text>
<text x="66.5" y="72.8">P15_MOSI</text>
<text x="67.5" y="77.9">P19_SCL</text>
<text x="72" y="75.3">P16</text>
<text x="156.1" y="72.8">GND</text>
<text x="228" y="72.8">OUTPUT_3</text>
<text x="228" y="77.9">OUTPUT_4</text>
<text x="252.2" y="72.8">1</text>
<text x="252.2" y="77.9">2</text>
<text x="311" y="74">5</text>
<text x="311" y="76.5">6</text>
<text x="347.1" y="74.2">5</text>
<text x="347.1" y="76.7">6</text>
<text x="53.5" y="81.8" transform="rotate(-90 53.5 81.8)">GND</text>
<text x="67.3" y="80.4">P20_SDA</text>
<text x="164.6" y="79.2">GND</text>
<text x="300.4" y="80.3">GND</text>
<text x="336" y="80.6">GND</text>
<text x="197.7" y="84.4" transform="rotate(-90 197.7 84.4)">GND</text>
<text x="200.3" y="84.4" transform="rotate(-90 200.3 84.4)">GND_2</text>
<text x="202.8" y="84.4" transform="rotate(-90 202.8 84.4)">GND_3</text>
<text x="205.4" y="84.4" transform="rotate(-90 205.4 84.4)">GND_4</text>
<text x="207.9" y="84.4" transform="rotate(-90 207.9 84.4)">GND_5</text>
<text x="210.4" y="84.4" transform="rotate(-90 210.4 84.4)">GND_6</text>
<text x="213" y="84.4" transform="rotate(-90 213 84.4)">GND_7</text>
<text x="215.5" y="84.4" transform="rotate(-90 215.5 84.4)">GND_8</text>
<text x="50.8" y="93.1">GND</text>
<text x="195.1" y="97.4">GND</text>
<text x="101.1" y="104.2" transform="rotate(-90 101.1 104.2)">R12</text>
<text x="103.4" y="104.2" transform="rotate(-90 103.4 104.2)">10k</text>
<text x="157" y="104.2" transform="rotate(-90 157 104.2)">R13</text>
<text x="159.3" y="104.2" transform="rotate(-90 159.3 104.2)">10k</text>
<text x="246.6" y="105.6">U9</text>
<text x="303.4" y="106.8">Conn_01x08</text>
<text x="44.5" y="112.9">U2</text>
<text x="118.9" y="110.4">~{RESET}</text>
<text x="141.9" y="108.9" transform="rotate(-90 141.9 108.9)">VCC</text>
<text x="144.1" y="110.4">~{INT}</text>
<text x="246.9" y="109.9">+3V3</text>
<text x="246.9" y="112.4">SIGNAL</text>
<text x="307.9" y="109.6">JP1</text>
<text x="56.6" y="117.1">5V</text>
<text x="118.9" y="118">A1</text>
<text x="118.9" y="115.5">A0</text>
<text x="145.2" y="115.5">P00</text>
<text x="145.2" y="118">P01</text>
<text x="246.4" y="118.3">NW</text>
<text x="246.9" y="115">GND</text>
<text x="343.4" y="116.9">Conn_01x05_2</text>
<text x="344.9" y="114.7">U15</text>
<text x="54.8" y="121.5">GND</text>
<text x="66.3" y="122.8" transform="rotate(-90 66.3 122.8)">GND</text>
<text x="107.5" y="124.4">GND</text>
<text x="145.2" y="120.6">P02</text>
<text x="145.2" y="123.1">P03</text>
<text x="145.2" y="125.6">P04</text>
<text x="201.1" y="121.8">U7</text>
<text x="237.5" y="121.8">GND</text>
<text x="54.8" y="131.8">GND</text>
<text x="55.8" y="127.1">3v3</text>
<text x="118.9" y="130.7">SCL</text>
<text x="145.2" y="130.7">P06</text>
<text x="145.2" y="128.2">P05</text>
<text x="185" y="132">GND</text>
<text x="246.7" y="128.4">U10</text>
<text x="36.3" y="136.1">16340_Battery_Module</text>
<text x="70.5" y="133.2" transform="rotate(-90 70.5 133.2)">GND</text>
<text x="118.9" y="133.3">SDA</text>
<text x="145.2" y="133.3">P07</text>
<text x="145.2" y="135.8">P10</text>
<text x="199.4" y="134.3">VL53L1X Left</text>
<text x="246.9" y="132.8">+3V3</text>
<text x="246.9" y="137.8">GND</text>
<text x="246.9" y="135.3">SIGNAL</text>
<text x="308.2" y="137.3">JP2</text>
<text x="58.2" y="140.3">PWR_FLAG</text>
<text x="145.2" y="138.3">P11</text>
<text x="145.2" y="140.9">P12</text>
<text x="145.2" y="143.4">P13</text>
<text x="246.5" y="141.1">NE</text>
<text x="304.2" y="139.9">Conn_01x06</text>
<text x="333.6" y="138.2" transform="rotate(-90 333.6 138.2)">GND</text>
<text x="27.9" y="149.8">GND</text>
<text x="34" y="147.3">Conn_02x02_Top_Bottom</text>
<text x="43.3" y="144.8">U11</text>
<text x="48.9" y="148.9">3</text>
<text x="60" y="149.8">GND</text>
<text x="145.2" y="146">P14</text>
<text x="145.2" y="148.5">P15</text>
<text x="237.5" y="144.7">GND</text>
<text x="145.2" y="151">P16</text>
<text x="145.2" y="153.6">P17</text>
<text x="201.1" y="150.8">U6</text>
<text x="141.9" y="157.5" transform="rotate(-90 141.9 157.5)">GND</text>
<text x="185" y="160.9">GND</text>
<text x="325.7" y="156.6">GND</text>
<text x="360.2" y="161">U16</text>
<text x="198.2" y="162.5">VL53L1X Center</text>
<text x="294.7" y="167.8">GND</text>
<text x="303.5" y="164.6">Conn_01x07</text>
<text x="308.3" y="162.7">U14</text>
<text x="360.7" y="163.6">Conn_01x05_2</text>
<text x="139.2" y="169.1">GND</text>
<text x="201.4" y="182">U5</text>
<text x="63.5" y="191.3" transform="rotate(-90 63.5 191.3)">R10</text>
<text x="65.8" y="191.3" transform="rotate(-90 65.8 191.3)">10k</text>
<text x="71.1" y="191.4" transform="rotate(-90 71.1 191.4)">R9</text>
<text x="73.4" y="191.3" transform="rotate(-90 73.4 191.3)">10k</text>
<text x="185.2" y="192.2">GND</text>
<text x="197.6" y="193.5">VL53L1X Right</text>
<text x="195.9" y="210.7">U13</text>
<text x="196.1" y="216.8">+3V3</text>
<text x="196.1" y="219.4">+6V</text>
<text x="196.1" y="221.9">GPIO1</text>
<text x="196.1" y="224.4">GPIO2</text>
<text x="196.1" y="227">GPIO3</text>
<text x="196.1" y="229.5">GPIO4</text>
<text x="196.1" y="232.1">GPIO5</text>
<text x="195.9" y="238.2">SUMO_IO</text>
<text x="196.1" y="234.6">GND</text>
<text x="186.7" y="241.2">GND</text>
</g>
<g font-size="1.8" fill="#a90000">
<text x="67.7" y="33.6">P12(Res)</text>
<text x="271.3" y="61">1</text>
<text x="271.3" y="63.5">2</text>
<text x="307.2" y="62.9">1</text>
<text x="307.2" y="65.4">2</text>
<text x="343.3" y="63.2">1</text>
<text x="343.3" y="65.7">2</text>
<text x="271.3" y="66.1">3</text>
<text x="271.3" y="68.6">4</text>
<text x="307.2" y="68">3</text>
<text x="307.2" y="70.5">4</text>
<text x="343.3" y="68.2">3</text>
<text x="343.3" y="70.8">4</text>
<text x="307.2" y="73.1">5</text>
<text x="307.2" y="75.6">6</text>
<text x="343.3" y="73.3">5</text>
<text x="343.3" y="75.9">6</text>
<text x="199.4" y="87.9" transform="rotate(-90 199.4 87.9)">4</text>
<text x="305.6" y="112.3">1</text>
<text x="60" y="116.2">1</text>
<text x="189.6" y="117.1">1</text>
<text x="189.6" y="119.7">2</text>
<text x="305.6" y="114.8">2</text>
<text x="305.6" y="117.4">3</text>
<text x="305.6" y="119.9">4</text>
<text x="60.1" y="120.6">2</text>
<text x="189.6" y="122.2">3</text>
<text x="189.6" y="124.8">4</text>
<text x="305.6" y="122.5">5</text>
<text x="305.6" y="125">6</text>
<text x="336.9" y="120.8">1</text>
<text x="336.9" y="123.4">2</text>
<text x="336.9" y="125.9">3</text>
<text x="60" y="126.2">3</text>
<text x="60.1" y="130.9">4</text>
<text x="189.6" y="127.3">5</text>
<text x="305.6" y="127.5">7</text>
<text x="305.6" y="130.1">8</text>
<text x="336.9" y="128.4">4</text>
<text x="336.9" y="131">5</text>
<text x="305.6" y="142.1">1</text>
<text x="40" y="148.9">1</text>
<text x="189.6" y="146.1">1</text>
<text x="189.6" y="148.6">2</text>
<text x="305.6" y="144.7">2</text>
<text x="305.6" y="147.2">3</text>
<text x="305.6" y="149.8">4</text>
<text x="40" y="151.4">2</text>
<text x="48.9" y="151.4">4</text>
<text x="189.6" y="151.2">3</text>
<text x="189.6" y="153.7">4</text>
<text x="305.6" y="152.3">5</text>
<text x="305.6" y="154.8">6</text>
<text x="336.6" y="155.7">1</text>
<text x="189.6" y="156.2">5</text>
<text x="336.6" y="158.3">2</text>
<text x="336.6" y="160.8">3</text>
<text x="305.6" y="166.9">1</text>
<text x="336.6" y="163.4">4</text>
<text x="336.6" y="165.9">5</text>
<text x="305.6" y="169.5">2</text>
<text x="305.6" y="172">3</text>
<text x="189.9" y="177.3">1</text>
<text x="189.9" y="179.9">2</text>
<text x="305.6" y="174.5">4</text>
<text x="305.6" y="177.1">5</text>
<text x="305.6" y="179.6">6</text>
<text x="189.9" y="182.4">3</text>
<text x="189.9" y="184.9">4</text>
<text x="305.6" y="182.2">7</text>
<text x="189.9" y="187.5">5</text>
</g>
<text font-size="1.8" fill="#009600" x="73.5" y="32.7">RESERVEDA1</text>
<g font-size="1.8" fill="#0f0f0f">
<text x="83.8" y="41.3">MR_A</text>
<text x="83.8" y="38.8">ML_B</text>
<text x="83.8" y="36.3">ML_A</text>
<text x="83.8" y="46.4">IO16</text>
<text x="83.8" y="43.9">IO17</text>
<text x="83.3" y="49">MR_B</text>
<text x="84.6" y="54">IO33</text>
<text x="84.7" y="56.6">IO21</text>
<text x="84.7" y="59.1">IO27</text>
<text x="243.8" y="54">ML1</text>
<text x="244.1" y="59.1">ML2</text>
<text x="84.7" y="64.2">IO13</text>
<text x="84.7" y="61.7">IO12</text>
<text x="266.4" y="60.9">ML1</text>
<text x="266.4" y="63.4">ML2</text>
<text x="266.4" y="66">MR1</text>
<text x="298.6" y="62.8">MR1</text>
<text x="298.6" y="65.3">MR2</text>
<text x="337.2" y="63.1">ML1</text>
<text x="337.2" y="65.6">ML2</text>
<text x="84.6" y="66.7">SCK</text>
<text x="84.6" y="69.3">MISO</text>
<text x="84.6" y="71.8">MOSI</text>
<text x="243.8" y="71.8">MR1</text>
<text x="266.4" y="68.5">MR2</text>
<text x="298.6" y="67.9">MR_A</text>
<text x="298.6" y="70.4">MR_B</text>
<text x="337.2" y="68.1">ML_A</text>
<text x="337.2" y="70.7">ML_B</text>
<text x="244.3" y="76.9">MR2</text>
</g>
<g font-size="1.8" fill="#840000">
<text x="90.5" y="37.3">A4</text>
<text x="90.5" y="39.9">A3</text>
<text x="90.5" y="42.4">A2</text>
<text x="89.8" y="50">IO32</text>
<text x="93.4" y="52.6">IO15</text>
<text x="85.5" y="75.4">A0</text>
<text x="296.4" y="113.3">IO16</text>
<text x="193.6" y="118.1">VCC</text>
<text x="296.4" y="115.8">IO17</text>
<text x="297.9" y="118.4">A0</text>
<text x="193.7" y="120.6">SDA</text>
<text x="193.8" y="123.1">SCL</text>
<text x="193.9" y="125.6">INT</text>
<text x="297.9" y="123.4">A2</text>
<text x="297.9" y="126">A3</text>
<text x="297.9" y="120.9">A1</text>
<text x="325.8" y="124.3">SDA</text>
<text x="193.6" y="128.2">GND</text>
<text x="297.9" y="128.5">A4</text>
<text x="326" y="126.9">SCL</text>
<text x="297" y="143.1">IO32</text>
<text x="193.6" y="147.1">VCC</text>
<text x="193.7" y="149.5">SDA</text>
<text x="297" y="148.2">IO33</text>
<text x="297" y="145.7">IO15</text>
<text x="34" y="152.4">+5V</text>
<text x="54.6" y="152.4">+5V</text>
<text x="193.8" y="152.1">SCL</text>
<text x="193.9" y="154.6">INT</text>
<text x="297" y="150.7">IO27</text>
<text x="297" y="155.8">IO13</text>
<text x="297" y="153.3">IO12</text>
<text x="193.6" y="157.1">GND</text>
<text x="327.6" y="161.8">SCL</text>
<text x="327.4" y="164.3">SDA</text>
<text x="295.7" y="173">MISO</text>
<text x="193.9" y="178.3">VCC</text>
<text x="295.7" y="175.5">MOSI</text>
<text x="296.5" y="178.1">SCK</text>
<text x="193.9" y="180.8">SDA</text>
<text x="194" y="183.3">SCL</text>
<text x="194.1" y="185.8">INT</text>
<text x="193.9" y="188.4">GND</text>
</g>
<text font-size="1.8" fill="#0000c2" x="318" y="55.3">Motor Connectors</text>
<g font-size="1.7" fill="#0f0f0f">
<text x="100.1" y="61.7">INPUT_1</text>
<text x="100.6" y="64.2">INPUT_2</text>
<text x="100.3" y="69.3">INPUT_4</text>
<text x="100.6" y="66.8">INPUT_3</text>
<text x="228.6" y="111.5">NW</text>
<text x="161" y="114.5">XS1</text>
<text x="161" y="117">XS2</text>
<text x="161" y="119.6">XS3</text>
<text x="180.3" y="119.6">SDA</text>
<text x="161" y="122.1">NW</text>
<text x="161" y="124.7">NE</text>
<text x="180.6" y="122.1">SCL</text>
<text x="180.6" y="124.7">XS1</text>
<text x="88.9" y="129.7">SCL</text>
<text x="161" y="129.7">SE</text>
<text x="161" y="127.2">SW</text>
<text x="89.2" y="132.3">SDA</text>
<text x="161" y="137.4">IO3</text>
<text x="161" y="132.3">IO1</text>
<text x="161" y="134.8">IO2</text>
<text x="228.6" y="134.3">NE</text>
<text x="161" y="139.9">IO4</text>
<text x="161" y="142.4">IO5</text>
<text x="161" y="147.5">INPUT_2</text>
<text x="161" y="145">INPUT_1</text>
<text x="180.3" y="148.5">SDA</text>
<text x="161" y="152.6">INPUT_4</text>
<text x="161" y="150.1">INPUT_3</text>
<text x="180.6" y="151.1">SCL</text>
<text x="180.6" y="153.6">XS2</text>
<text x="180.6" y="179.8">SDA</text>
<text x="180.6" y="184.9">XS3</text>
<text x="180.8" y="182.3">SCL</text>
<text x="65.8" y="195.3">SCL</text>
<text x="73.4" y="195.3">SDA</text>
<text x="172.7" y="220.9">IO1</text>
<text x="172.7" y="226">IO3</text>
<text x="172.7" y="223.5">IO2</text>
<text x="172.7" y="228.5">IO4</text>
<text x="172.7" y="231.1">IO5</text>
</g>
<g font-size="1.4" fill="#0f0f0f">
<text x="199.6" y="46.5">+5V</text>
<text x="163.1" y="51.6">+5V</text>
<text x="77.9" y="77">SCL</text>
<text x="77.8" y="79.5">SDA</text>
<text x="64.8" y="116.2">+5V</text>
<text x="287.7" y="182.1">+5V</text>
<text x="180.8" y="209.6">+5V</text>
</g>
</svg>
